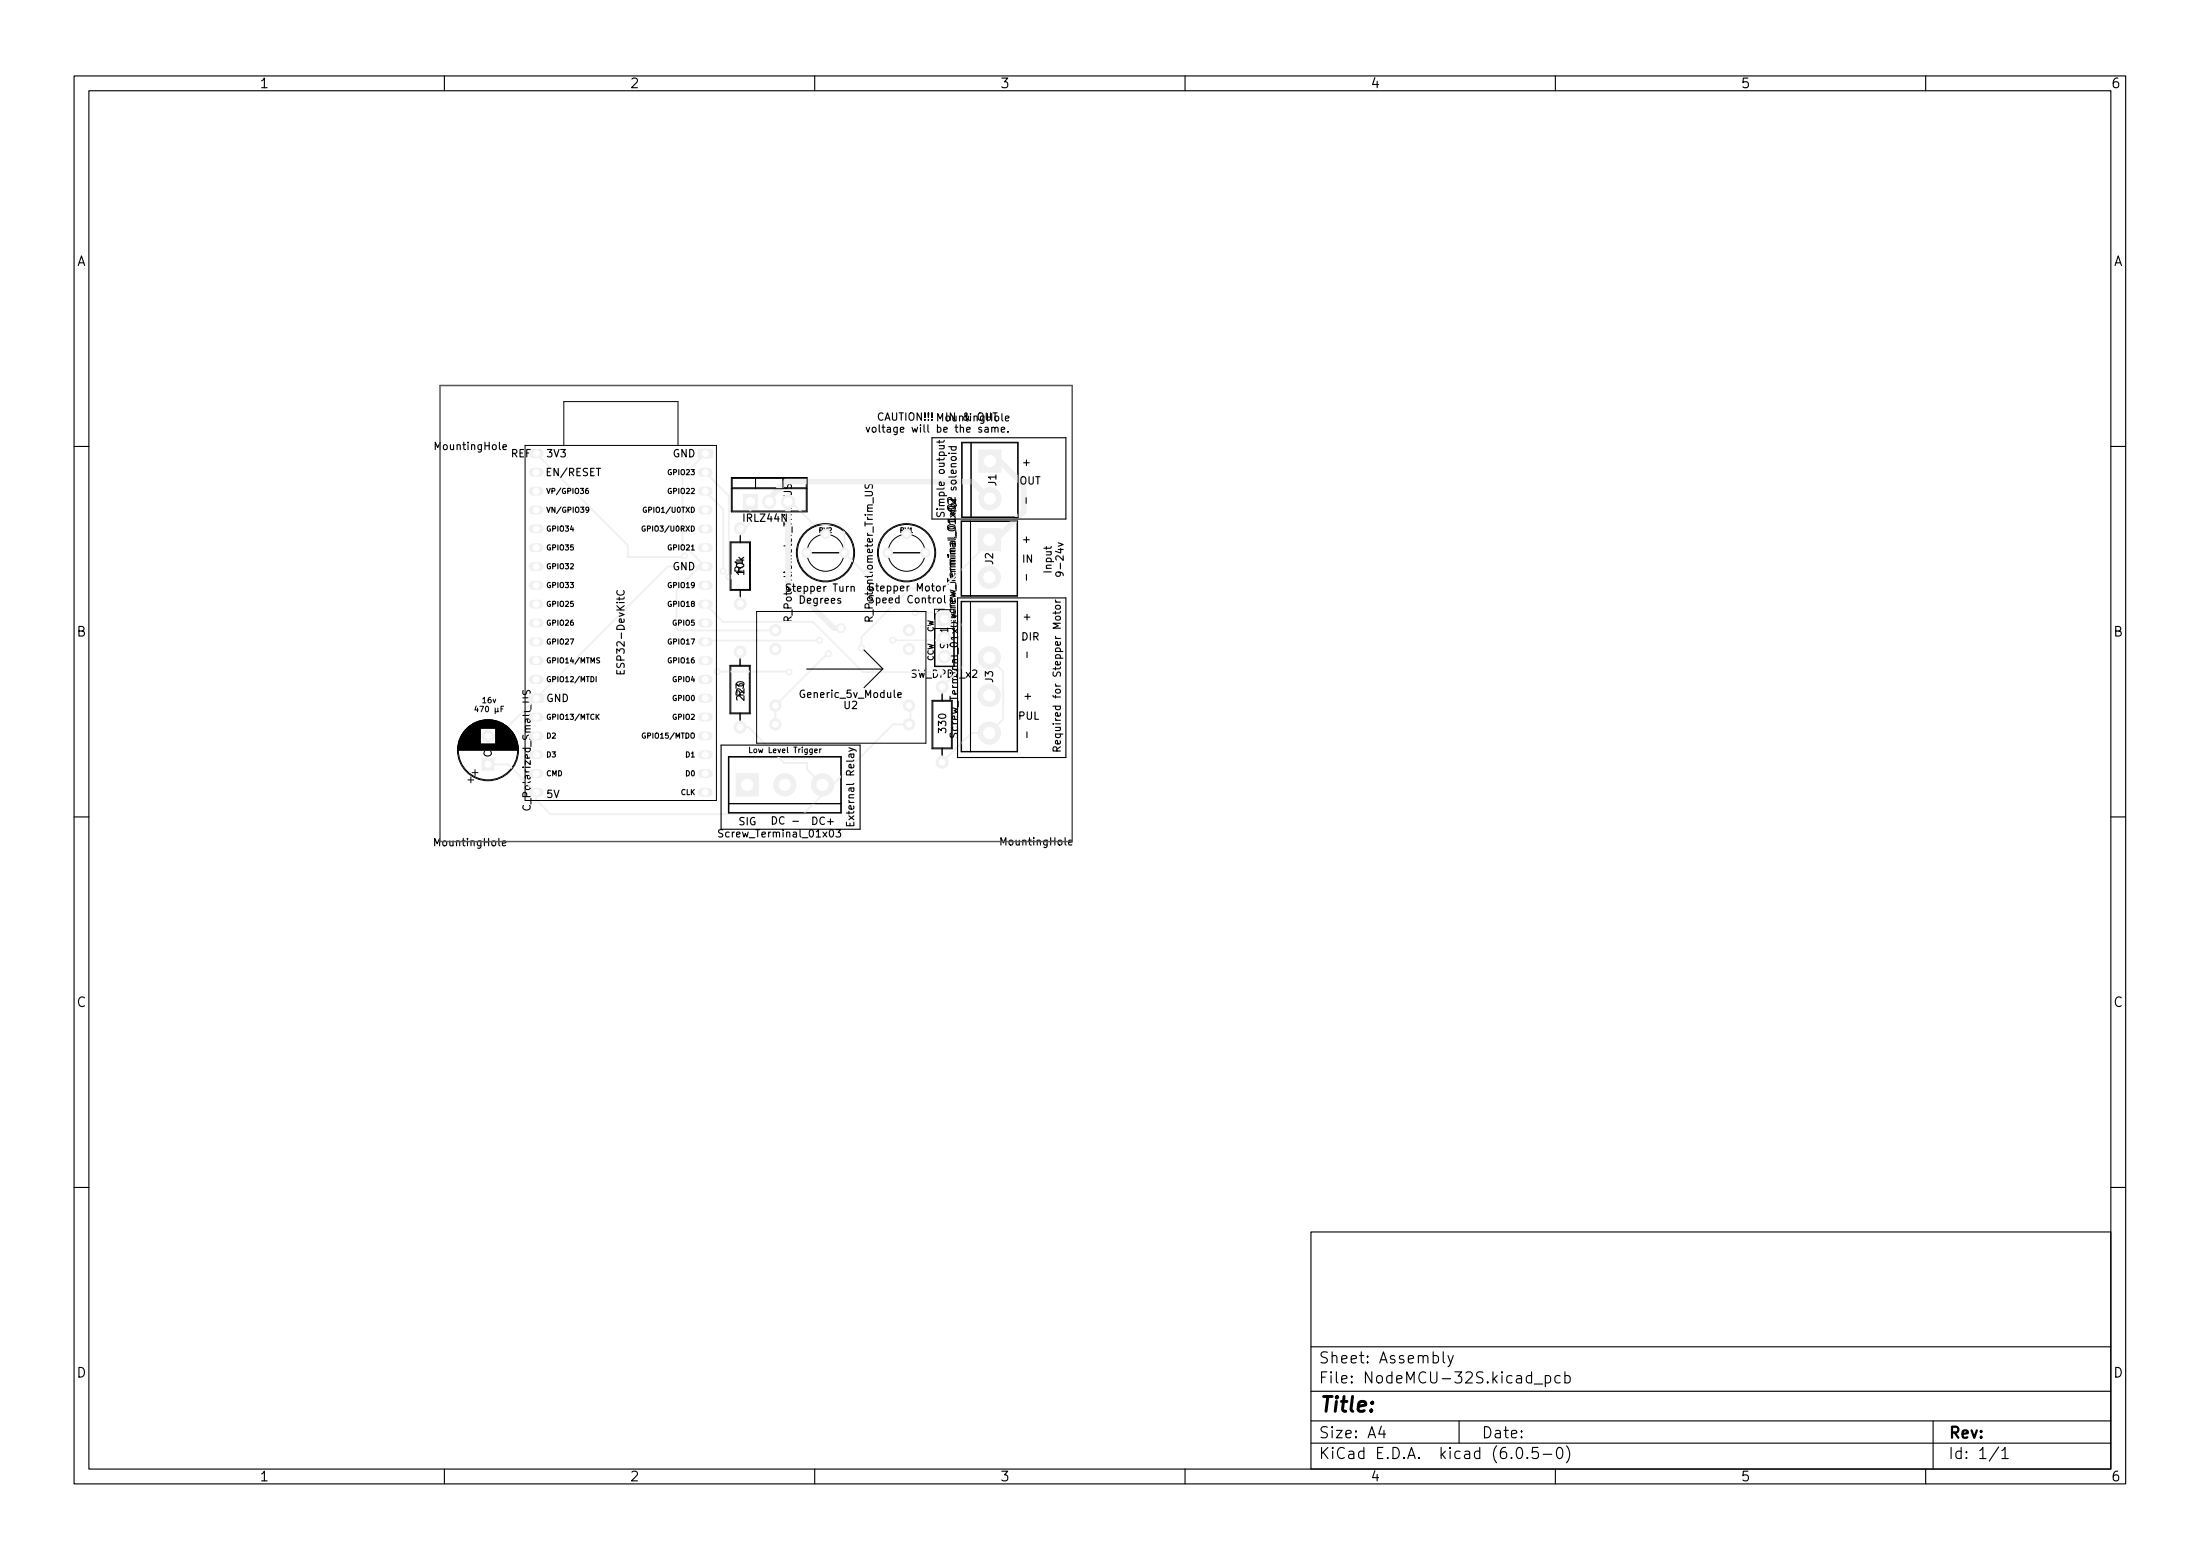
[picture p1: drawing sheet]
<svg xmlns="http://www.w3.org/2000/svg" width="297mm" height="210mm" viewBox="0 0 297 210" stroke-linecap="round" stroke-linejoin="round" font-family="sans-serif">
<g fill="none" stroke="#000" stroke-width=".15">
<path d="M10 10.2h277v190.1h-277zM12 12.2h273v186.1h-273zM60 10.2v2M110 10.2v2M160 10.2v2M210 10.2v2M260 10.2v2M62.8 55.5v1M62.8 56h.6M63.4 55.5v1M63.8 55.6l.4-.1 .2 .3-.7 .7h.7M116.9 57.7l.3 .6 .2-.6"/>
<path d="M117.8 57.8l.1-.1 .3 .1 .1 .3-.1 .2h-.3l-.1-.1zM119.2 55.8a.47 .47 0 0 0-.6 .3 .47 .47 0 0 0 .4 .6l.2-.1M125.8 59.1h18.1v10.9h-18.1zM126.8 59.4v.4M127.5 59.4l-.2 .3h-.8M135.2 58l.5-.1-.1-.2h-.3l-.1 .1v.5h.4M136.1 58.2v.1M139.1 56h.6M139.1 55.5v1M139.7 55.5v1M140.4 55.5l-.3 .7h.6M140.6 55.8v.7"/>
<path d="M10 60.2h2M73.9 63.7h.3M74.4 63.2h-.5v1h.5M79.4 65.9h-.2l-.1 .2v.4l.1 .1 .2-.1v-.3h-.2l-.1 .1M79.5 68.7l-.1 .2-.2-.1-.1-.3 .3-.1 .1 .2v.4l-.1 .1h-.2M83.4 79.7a.47 .47 0 0 0 .3 .7 .47 .47 0 0 0 .6-.5l-.1-.2M87.1 71a.32 .32 0 0 0-.4 .3 .32 .32 0 0 0 .4 .3v-.2h-.1M87.2 68.5a.32 .32 0 0 0-.4 .3 .32 .32 0 0 0 .5 .3v-.3h-.2M105.9 65.3l-.1 .4 .2 .2 .3-.1 .2-.4h.3v.1v.4M116.8 65.3v.4l.2 .2 .2-.1 .2-.4h.3l.1 .1-.1 .4M126.5 69.1v.4l.1 .2h.3l.2-.5 .2-.1 .2 .2-.1 .4M127.7 79.1l-.3 .2"/>
<path d="M142.9 73.2l.6 .3-.6 .2M143 77.2l.2 .2v.2l-.2 .2-.4-.1-.1-.3 .1-.2a.66 .66 0 0 1 .9 .3v.2M285 60.2h2M70.6 93.2v.4l.1 .1h.3l.2-.4 .2-.1 .2 .2-.1 .3M79.8 91.3a.35 .35 0 0 1 .4 .4 .35 .35 0 0 1-.4 .3zM80.5 91.3v.7M80.6 96.7l.3 .4M80.9 96.4l-.4 .4M81 88.8h-.4a.29 .29 0 0 0 .3 .4v.2h-.3M83.3 90.5v.4h1v-.4M83.8 90.6v.3M87.1 99a.32 .32 0 0 0-.4 .3 .32 .32 0 0 0 .4 .3v-.3h-.1"/>
<path d="M100.5 93.9v.6l-.8-.6-.2 .2v.4M106.4 83.8l-.1-.5-.1-.1-.3 .1-.1 .1v.4h1M108.9 90.3h10.2M116.7 87.7l2.5 2.6-2.5 2.5M117.3 83.8v-.5l-.2-.1-.2 .1-.1 .1v.4h1M128.3 99v.3l.2 .2 .2-.1 .2-.4h.3l.1 .1-.1 .4M129.3 80.7h14.6v21.5h-14.6zM142.5 81l.2 .3M142.5 81.3h.7M142.6 81.7h.5l.1 .2-.1 .2-.1 .1h-.4l-.1-.2zM10 110.2h2M62.7 108.9v1"/>
<path d="M62.7 109.4h.6M63.3 108.9v1M63.7 108.9h.6l-.3 .4 .2 .1v.5h-.1h-.4M70.7 108.7a.47 .47 0 0 0 .3 .7 .47 .47 0 0 0 .6-.5l-.1-.2M97.4 100.6h18.7v11.3h-18.7zM97.6 112h-.4l-.1 .1v.2l.4 .2 .1 .3-.2 .2-.4-.1M105.6 105.4v.7a.32 .32 0 0 1-.3 .3M106.6 105.4h-.5v.4l.1-.1 .3 .1 .1 .1v.4l-.2 .1-.3-.1M112.9 112h.6l-.3 .3 .2 .1v.5l-.1 .1-.4-.1M114.3 111v.4h1v-.4M114.6 100.9l.9 .3 .1 .2M114.8 111.1v.3"/>
<path d="M139.2 108.8v1M139.2 109.3h.5M139.7 108.8v1M140.2 109.1l.3-.3v1M140.2 109.8h.5M142.7 101.4v-.5l-.2-.1h-.2l-.1 .2v.4h1M143.2 100.8l-.5 .3M285 110.2h2M10 160.2h2M177 166.3h108v32h-108zM285 160.2h2M60 198.3v2"/>
<path d="M110 198.3v2M160 198.3v2M177 194.8h108M177 191.8h108M177 187.8h108M177 181.8h108M186.5 192.5l-.4 1h1M186.9 193v1M194.9 182.4v1.3l.2 .2M195.5 182.9l.4 1M196.2 182.9l-.5 1.4-.2 .1M197 191.8v3"/>
<path d="M204.9 195.4a.36 .36 0 0 1 .6 .2 .77 .77 0 0 1-.4 1.2 1 1 0 0 1-.2-1.4zM206.2 196.7l.1 .1h-.1h-.1l.1-.1v.1M207.1 186.8h1.2M207.6 195.3h-.7v.7l.2-.1 .5 .1 .1 .2-.1 .5-.2 .1h-.3l-.2-.1M208.4 196.3h1.1M208.6 185.7l.5-.1 .3 .3v.4l-.2 .3h-.1h-.5M208.6 185.6v1.5M210 198.3v2M210.4 195.4a.36 .36 0 0 1 .5 .2 .77 .77 0 0 1-.4 1.2 1 1 0 0 1-.1-1.4zM210.6 185.7l-.4-.1-.3 .3v.4l.2 .3h.1h.4M211.3 185.7l.4-.1 .3 .3v.4l-.1 .3h-.2h-.4M211.3 185.1v1.5"/>
<path d="M211.5 195.1a1.72 1.72 0 0 1 0 2.3M260 198.3v2M261 191.8v6.5M269.9 195.3l-1.3 1.9M270.3 195.8l.4-.5v1.5M270.3 196.8h.8"/>
</g>
<g fill="none" stroke="#000" stroke-width=".14">
<path d="M129.8 59.7h7.7v10.1h-7.7zM129.9 59.8h7.5v10h-7.5zM131.1 59.7v10.1M70.9 60.1h25.8v47.9h-25.8zM76.1 60.1v-5.9h15.4v5.9M98.6 73.1h2.7v6.6h-2.7zM98.7 73.2h2.5v6.3h-2.5zM98.7 66h10.3M98.7 64.4h10.3v4.7h-10.3zM98.9 64.6h10v4.4h-10zM98.9 65.8h10M99.9 71.3v1.9"/>
<path d="M99.9 79.5v2M102 64.4v1.6M105.7 64.4v1.6M109 74.6h4.9M119.9 74.6h5M129.8 70.3h7.6v10.2h-7.6zM129.8 70.4h7.5v10h-7.5zM131 70.3v10.2M62 100h2.8M62 99.9h2.8M62.1 99.8h2.7M62.1 99.7h2.7"/>
<path d="M62.1 99.6h2.7M62.2 99.6h2.6M62.2 99.5h2.6M62.2 99.4h2.6M62.3 99.4h2.5M62.3 99.3h2.5M62.3 99.2h2.5M62.4 99.2h2.4M62.4 99.1h2.4M62.4 99h2.4M62.5 99h2.3M62.5 98.9h2.3"/>
<path d="M62.6 98.8h2.2M62.7 98.7h2.1M62.7 98.6h2.1M62.8 98.6h2M62.8 98.5h2M62.9 98.5h1.9M62.9 98.4h1.9M63 98.4h1.8M63 98.3h1.8M63.1 98.3h5.6M63.1 98.2h5.6M63.1 98.2h5.5"/>
<path d="M63.2 98.2h5.4M63.2 98.1h5.3M63.3 98.1h5.2M63.3 98h5.1M63.4 98h5M63.4 98h4.9M63.5 97.9h4.8M63.5 97.9h4.7M63.6 97.8h4.6M63.7 97.8h4.4M63.8 97.7h4.2M63.9 97.7h4"/>
<path d="M63.9 97.6h4M64 97.6h3.8M64.1 97.6h3.6M64.2 97.5h3.4M64.2 97.5h3.3M64.3 97.4h3.1M64.4 97.4h2.9M64.5 97.4h2.7M64.7 97.3h2.4M64.8 97.3h2.2M64.9 97.2h1.9M65.1 97.2h1.6"/>
<path d="M65.4 97.2h1M66.9 99.1h2.5M66.9 99.6h2.7M66.9 98.4h1.9M66.9 99.2h2.5M66.9 98.5h2M66.9 99.9h2.8M66.9 99h2.4M66.9 99.8h2.8M66.9 99.3h2.6M66.9 99.4h2.6M66.9 98.4h2"/>
<path d="M66.9 98.3h1.9M66.9 99.4h2.7M66.9 98.8h2.3M66.9 99.5h2.7M66.9 99.9h2.9M66.9 98.9h2.3M66.9 98.8h2.2M66.9 98.7h2.2M66.9 98.6h2.1M66.9 98.9h2.4M66.9 99.7h2.8M66.9 100h2.9"/>
<path d="M98.6 89.8h2.7v6.5h-2.7zM98.7 89.9h2.5v6.3h-2.5zM99.9 88v1.9M99.9 96.2v1.9M102.2 82.5h22.8v17.8h-22.8zM125.8 94.5h2.8v6.6h-2.8zM126 94.6h2.5v6.3h-2.5zM126.2 84.8h2.6v5.2h-2.6zM126.9 82.3h1.9v7.6h-2.6v-7zM127.2 92.7v1.9M127.5 82.2h-1.3v1.3M129.8 81.1h7.6v20.4h-7.6z"/>
<path d="M129.8 81.2h7.5v20.2h-7.5v-20.1M131 81.1v20.4M61.8 101.2h8.2M61.8 101.1h8.2M61.8 101h8.2M61.8 100.9h8.2M61.8 100.8h8.1M61.8 100.7h8.1M61.9 100.6h8M61.9 100.5h8M61.9 100.4h8M61.9 100.4h2.9"/>
<path d="M61.9 100.3h2.9M61.9 100.2h2.9M62 100.2h2.8M62 100.1h2.8M63.2 105.3h.8M63.6 104.9v.8M63.7 104.3h.8M64.1 103.9v.8M66.9 100.2h2.9M66.9 100.4h3M66.9 100.3h3M66.9 100.1h2.9"/>
<path d="M98.3 108.5h15.3M98.3 102.1h15.3v7.6h-15.3zM98.4 102.2h15.1v7.5h-15.1zM101.2 100.8v.8h.4M110.9 101.1l-.2 .1M127.2 100.9v2"/>
<circle cx="111.5" cy="74.6" r="2.5"/>
<circle cx="111.5" cy="74.6" r="3.9"/>
<circle cx="111.5" cy="74.6" r="3.8"/>
<circle cx="122.4" cy="74.6" r="2.5"/>
<circle cx="122.4" cy="74.6" r="3.9"/>
<circle cx="122.4" cy="74.6" r="3.8"/>
<circle cx="65.9" cy="101.2" r="4.1"/>
<circle cx="65.9" cy="101.2" r="4"/>
</g>
<g fill="#f0f0f0" stroke="#f0f0f0" stroke-width=".14">
<path d="M65.1 102.3h1.6v1.6h-1.6z"/>
<path d="M99.4 104.4h3v3h-3z"/>
<path d="M100.4 66.7h1.9v2h-1.9z"/>
<path d="M132.1 71.3h3v3h-3z"/>
<path d="M132.1 82.2h3v3h-3z"/>
<path d="M71.5 93.7h1.8l.1 .2-.1 .8-.2 .1h-1.6l-.1-.3v-.6z"/>
<path d="M94.4 60.7h1.7l.1 .2v.8l-.3 .1h-1.5l-.2-.3v-.7z"/>
<path d="M132.2 60.7h3v3h-3z"/>
<path d="M126.7 82.7h1.7v1.7h-1.7z"/>
<circle cx="65.9" cy="99.3" r=".8"/>
<circle cx="106" cy="105.9" r="1.5"/>
<circle cx="111" cy="105.9" r="1.5"/>
<circle cx="104.7" cy="85.1" r=".76"/>
<circle cx="104.7" cy="87.6" r=".76"/>
<circle cx="104.7" cy="95.2" r=".76"/>
<circle cx="104.7" cy="97.8" r=".76"/>
<circle cx="122.7" cy="85.1" r=".76"/>
<circle cx="122.7" cy="87.6" r=".76"/>
<circle cx="122.7" cy="97.8" r=".76"/>
<circle cx="122.7" cy="95.2" r=".76"/>
<circle cx="133.6" cy="77.9" r="1.5"/>
<circle cx="127.2" cy="92.7" r=".8"/>
<circle cx="127.2" cy="102.9" r=".8"/>
<circle cx="133.6" cy="88.8" r="1.5"/>
<circle cx="133.6" cy="93.8" r="1.5"/>
<circle cx="133.6" cy="98.9" r="1.5"/>
<circle cx="108.9" cy="74.6" r=".63"/>
<circle cx="111.5" cy="72.1" r=".63"/>
<circle cx="114" cy="74.6" r=".63"/>
<circle cx="119.9" cy="74.6" r=".63"/>
<circle cx="122.4" cy="72.1" r=".63"/>
<circle cx="124.9" cy="74.6" r=".63"/>
<circle cx="99.9" cy="81.5" r=".8"/>
<circle cx="99.9" cy="71.3" r=".8"/>
<circle cx="99.9" cy="98.1" r=".8"/>
<circle cx="99.9" cy="88" r=".8"/>
<circle cx="133.7" cy="67.3" r="1.5"/>
<circle cx="127.5" cy="88.6" r=".85"/>
<circle cx="116.3" cy="87.4" r=".4"/>
<circle cx="111.8" cy="88.2" r=".4"/>
<circle cx="113.5" cy="84.8" r=".6"/>
<circle cx="96.9" cy="90.6" r=".4"/>
<circle cx="106.6" cy="90.7" r=".4"/>
<circle cx="110.6" cy="86.4" r=".4"/>
<circle cx="120.5" cy="86.4" r=".4"/>
<circle cx="97.6" cy="77.1" r=".4"/>
<circle cx="92.4" cy="75" r=".4"/>
<circle cx="98.4" cy="77.8" r=".4"/>
<circle cx="123.5" cy="82.7" r=".4"/>
</g>
<path d="M103.9 67.7v.1" fill="none" stroke="#f0f0f0" stroke-width="1.9"/>
<g fill="none" stroke="#f0f0f0" stroke-width="1.2">
<path d="M72 63.8h.8M72 66.3h.8M72 68.8h.8M72 71.4h.8M72 73.9h.8M72 76.5h.8M72 79h.8M94.8 63.8h.8M94.8 66.3h.8M94.8 68.8h.8M94.8 71.4h.8M94.8 73.9h.8"/>
<path d="M94.8 76.5h.8M94.8 79h.8M72 81.5h.8M72 84.1h.8M72 86.6h.8M72 89.2h.8M72 91.7h.8M72 96.8h.8M72 99.3h.8M94.8 81.5h.8M94.8 84.1h.8M94.8 86.6h.8"/>
<path d="M94.8 89.2h.8M94.8 91.7h.8M94.8 96.8h.8M94.8 99.3h.8M94.8 94.2h.8M72 101.9h.8M72 104.4h.8M72 106.9h.8M94.8 104.4h.8M94.8 106.9h.8M94.8 101.9h.8"/>
</g>
<path d="M106.4 67.7v10.9l6.2 6.2h.9M130.9 65h-24.8l-1.7 1.7M131.3 65l2.3 2.3M133.6 62.2h1.4l3.2 3.3v3.5l-3.8 3.8h-.8" fill="none" stroke="#f0f0f0" stroke-width=".75"/>
<g fill="none" stroke="#f0f0f0" stroke-width=".25">
<path d="M72.4 61.2l12.4 12.4v1.6h7.4l.2-.2M94.5 76.5l-3.2 3.1v5.2l.3 .3h13.1M95.2 61.2l-3 3.1v9.1l3 3.1h-5l-22.9 22.8h-1.4M95.2 66.3l2.4 2.4v8.4M95.2 63.8l3.2 3.1v10.9M95.2 63.8h.1M98.4 77.8h.1M101.3 67.7v2.9l-.8 .7M104.4 66.7v1M106.8 67.7l3 3h3.3l.9 .9v3l2.7 2.7M133.2 73.5l-5.9 5.9h-4.4l-6.6 6.6v1.4M95.2 81.5l2.4 2.4h12.1l6.8 6.8h10.5"/>
<path d="M96.9 90.6h9.6l.1 .1M99.9 98.1h1.2l4.8 4.9h3.1v.8l2 2.1M110.6 86.4l-15.2 .1-.2 .1M111.8 88.2h-.1l-7 7v2.6M120.5 86.4h6.7M122.5 95.2l.4 .5v1.6l-.4 .5h-1.9l-12.1 12.1h-34.2l-1.9-2v-1l-3.8-3.8h-2.7M123.5 82.7h3.2l.9 .8M127.5 83.5h1.6M130 84.4v5.5l-2.8 2.8M133.6 88.8l1.9 1.8v6.5l-1.9 1.8h-2.5l-3.9 4"/>
</g>
<g fill="#fff" stroke="#fff" stroke-width=".14">
<circle cx="116.3" cy="87.4" r=".2"/>
<circle cx="111.8" cy="88.2" r=".2"/>
<circle cx="113.5" cy="84.8" r=".37"/>
<circle cx="96.9" cy="90.6" r=".2"/>
<circle cx="106.6" cy="90.7" r=".2"/>
<circle cx="110.6" cy="86.4" r=".2"/>
<circle cx="120.5" cy="86.4" r=".2"/>
<circle cx="97.6" cy="77.1" r=".2"/>
<circle cx="92.4" cy="75" r=".2"/>
<circle cx="98.4" cy="77.8" r=".2"/>
<circle cx="123.5" cy="82.7" r=".2"/>
<circle cx="65.9" cy="103.1" r=".4"/>
<circle cx="65.9" cy="99.3" r=".4"/>
<circle cx="100.9" cy="105.9" r=".76"/>
<circle cx="106" cy="105.9" r=".76"/>
<circle cx="111" cy="105.9" r=".76"/>
<circle cx="101.3" cy="67.7" r=".55"/>
<circle cx="103.9" cy="67.7" r=".55"/>
<circle cx="104.7" cy="85.1" r=".38"/>
<circle cx="104.7" cy="87.6" r=".38"/>
<circle cx="104.7" cy="95.2" r=".38"/>
<circle cx="104.7" cy="97.8" r=".38"/>
<circle cx="122.7" cy="85.1" r=".38"/>
<circle cx="122.7" cy="87.6" r=".38"/>
<circle cx="122.7" cy="97.8" r=".38"/>
<circle cx="122.7" cy="95.2" r=".38"/>
<circle cx="133.6" cy="72.8" r=".76"/>
<circle cx="133.6" cy="77.9" r=".76"/>
<circle cx="63.6" cy="56" r="1.6"/>
<circle cx="127.2" cy="92.7" r=".4"/>
<circle cx="127.2" cy="102.9" r=".4"/>
<circle cx="133.6" cy="83.7" r=".76"/>
<circle cx="133.6" cy="88.8" r=".76"/>
<circle cx="133.6" cy="93.8" r=".76"/>
<circle cx="133.6" cy="98.9" r=".76"/>
<circle cx="139.9" cy="109.4" r="1.6"/>
<circle cx="108.9" cy="74.6" r=".35"/>
<circle cx="111.5" cy="72.1" r=".35"/>
<circle cx="114" cy="74.6" r=".35"/>
<circle cx="119.9" cy="74.6" r=".35"/>
<circle cx="122.4" cy="72.1" r=".35"/>
<circle cx="124.9" cy="74.6" r=".35"/>
<circle cx="72.4" cy="63.8" r=".4"/>
<circle cx="72.4" cy="66.3" r=".4"/>
<circle cx="72.4" cy="68.8" r=".4"/>
<circle cx="72.4" cy="71.4" r=".4"/>
<circle cx="72.4" cy="73.9" r=".4"/>
<circle cx="72.4" cy="76.5" r=".4"/>
<circle cx="72.4" cy="79" r=".4"/>
<circle cx="72.4" cy="81.5" r=".4"/>
<circle cx="72.4" cy="84.1" r=".4"/>
<circle cx="72.4" cy="86.6" r=".4"/>
<circle cx="72.4" cy="89.2" r=".4"/>
<circle cx="72.4" cy="91.7" r=".4"/>
<circle cx="72.4" cy="94.2" r=".4"/>
<circle cx="72.4" cy="96.8" r=".4"/>
<circle cx="72.4" cy="99.3" r=".4"/>
<circle cx="72.4" cy="101.9" r=".4"/>
<circle cx="72.4" cy="104.4" r=".4"/>
<circle cx="72.4" cy="106.9" r=".4"/>
<circle cx="95.2" cy="106.9" r=".4"/>
<circle cx="95.2" cy="104.4" r=".4"/>
<circle cx="95.2" cy="101.9" r=".4"/>
<circle cx="95.2" cy="99.3" r=".4"/>
<circle cx="95.2" cy="96.8" r=".4"/>
<circle cx="95.2" cy="94.2" r=".4"/>
<circle cx="95.2" cy="91.7" r=".4"/>
<circle cx="95.2" cy="89.2" r=".4"/>
<circle cx="95.2" cy="86.6" r=".4"/>
<circle cx="95.2" cy="84.1" r=".4"/>
<circle cx="95.2" cy="81.5" r=".4"/>
<circle cx="95.2" cy="79" r=".4"/>
<circle cx="95.2" cy="76.5" r=".4"/>
<circle cx="95.2" cy="73.9" r=".4"/>
<circle cx="95.2" cy="71.4" r=".4"/>
<circle cx="95.2" cy="68.8" r=".4"/>
<circle cx="95.2" cy="66.3" r=".4"/>
<circle cx="95.2" cy="63.8" r=".4"/>
<circle cx="95.2" cy="61.2" r=".4"/>
<circle cx="99.9" cy="81.5" r=".4"/>
<circle cx="99.9" cy="71.3" r=".4"/>
<circle cx="99.9" cy="98.1" r=".4"/>
<circle cx="99.9" cy="88" r=".4"/>
<circle cx="133.7" cy="62.2" r=".76"/>
<circle cx="133.7" cy="67.3" r=".76"/>
<circle cx="63.5" cy="109.5" r="1.6"/>
<circle cx="139.9" cy="56.1" r="1.6"/>
<circle cx="127.5" cy="83.6" r=".5"/>
<circle cx="127.5" cy="88.6" r=".5"/>
</g>
<path d="M59.4 52h85.4v61.6h-85.4z" fill="none" stroke="#575757" stroke-width=".2"/>
<text font-size="2.8" x="178" y="190.6">Title:</text>
<g font-size="2.1">
<text x="178" y="184">Sheet: Assembly</text>
<text x="178" y="186.7">File: NodeMCU-32S.kicad_pcb</text>
<text x="178" y="196.9">KiCad E.D.A. kicad (6.0.5-0)</text>
<text x="178" y="194.1">Size: A4</text>
<text x="200" y="194.1">Date:</text>
<text x="263" y="194.1">Rev:</text>
<text x="263" y="196.9">Id: 1/1</text>
</g>
<g font-size="1.8">
<text x="35" y="11.9">1</text>
<text x="85" y="11.9">2</text>
<text x="135" y="11.9">3</text>
<text x="185" y="11.9">4</text>
<text x="235" y="11.9">5</text>
<text x="285" y="11.9">6</text>
<text x="10.3" y="35.9">A</text>
<text x="285.3" y="35.9">A</text>
<text x="10.3" y="85.9">B</text>
<text x="285.3" y="85.9">B</text>
<text x="10.3" y="135.9">C</text>
<text x="285.3" y="135.9">C</text>
<text x="10.3" y="185.9">D</text>
<text x="285.3" y="185.9">D</text>
<text x="35" y="199.9">1</text>
<text x="85" y="199.9">2</text>
<text x="135" y="199.9">3</text>
<text x="185" y="199.9">4</text>
<text x="235" y="199.9">5</text>
<text x="285" y="199.9">6</text>
</g>
<g font-size="1.4">
<text x="118.4" y="58.4">voltage will be the same.</text>
<text x="119.3" y="56.8">CAUTION!!! IN &amp; OUT</text>
<text x="126.8" y="56.9">MountingHole</text>
<text x="58.9" y="60.7">MountingHole</text>
<text x="69.2" y="61.7">REF** 3V3</text>
<text x="74.3" y="64.2">EN/RESET</text>
<text x="90.9" y="61.7">GND</text>
<text x="134.5" y="65.5" transform="rotate(-90 134.5 65.5)">J1</text>
<text x="137.6" y="65.4">OUT</text>
<text x="138.2" y="62" transform="rotate(90 138.2 62)">+</text>
<text x="100.5" y="70.4">IRLZ44N</text>
<text x="127.5" y="69.3" transform="rotate(-90 127.5 69.3)">Simple output</text>
<text x="138.1" y="67.3" transform="rotate(90 138.1 67.3)">-</text>
<text x="90.9" y="77">GND</text>
<text x="100.3" y="77.2" transform="rotate(-90 100.3 77.2)">R1</text>
<text x="100.5" y="77.5" transform="rotate(-90 100.5 77.5)">10k</text>
<text x="134.1" y="76.2" transform="rotate(-90 134.1 76.2)">J2</text>
<text x="138.1" y="75.9">IN</text>
<text x="138.2" y="72.4" transform="rotate(90 138.2 72.4)">+</text>
<text x="138.2" y="77.7" transform="rotate(90 138.2 77.7)">-</text>
<text x="142" y="77.2" transform="rotate(-90 142 77.2)">Input</text>
<text x="143.6" y="77.3" transform="rotate(-90 143.6 77.3)">9-24v</text>
<text x="106.4" y="79.9">Stepper Turn</text>
<text x="108" y="81.5">Degrees</text>
<text x="117.7" y="81.4">Speed Control</text>
<text x="117.8" y="79.8">Stepper Motor</text>
<text x="129" y="83" transform="rotate(-90 129 83)">Screw_Terminal_01x02</text>
<text x="139.1" y="83.7" transform="rotate(-90 139.1 83.7)">+</text>
<text x="137.9" y="86.4">DIR</text>
<text x="139.1" y="88.6" transform="rotate(-90 139.1 88.6)">-</text>
<text x="73.7" y="94.7">GND</text>
<text x="84.3" y="90.4" transform="rotate(-90 84.3 90.4)">ESP32-DevKitC</text>
<text x="100.4" y="93.9" transform="rotate(-90 100.4 93.9)">R3</text>
<text x="108.3" y="94.2">Generic_5v_Module</text>
<text x="114" y="95.7">U2</text>
<text x="134.1" y="92.1" transform="rotate(-90 134.1 92.1)">J3</text>
<text x="139.2" y="94.4" transform="rotate(-90 139.2 94.4)">+</text>
<text x="127.8" y="98.8" transform="rotate(-90 127.8 98.8)">330</text>
<text x="129.3" y="99" transform="rotate(-90 129.3 99)">Screw_Terminal_01x04 Screw_Terminal_01x02for solenoid</text>
<text x="137.5" y="97.1">PUL</text>
<text x="139.1" y="99.4" transform="rotate(-90 139.1 99.4)">-</text>
<text x="143.2" y="100.3" transform="rotate(-90 143.2 100.3)">Required for Stepper Motor</text>
<text x="66.4" y="102.1" transform="rotate(-90 66.4 102.1)">C1</text>
<text x="73.7" y="107.7">5V</text>
<text x="71.6" y="108.8" transform="rotate(-90 71.6 108.8)">C_Polarized_Small_US</text>
<text x="97.6" y="113">Screw_Terminal_01x03</text>
<text x="99.7" y="111.4">SIG</text>
<text x="104.6" y="111.3">DC -</text>
<text x="109.7" y="111.3">DC+</text>
<text x="115.3" y="111" transform="rotate(-90 115.3 111)">External Relay</text>
<text x="58.8" y="114.2">MountingHole</text>
<text x="135.3" y="114.1">MountingHole</text>
</g>
<g font-size="1.4" fill="#fff">
<text x="106.9" y="83.4" transform="rotate(-90 106.9 83.4)">R_Potentiometer_Trim_US</text>
<text x="117.8" y="83.4" transform="rotate(-90 117.8 83.4)">R_Potentiometer_Trim_US</text>
<text x="128" y="87.6" transform="rotate(-90 128 87.6)">SW1</text>
<text x="122.9" y="91.5">SW_DPDT_x2</text>
</g>
<g font-size="1">
<text x="90.5" y="64.1">GPIO23</text>
<text x="73.7" y="66.6">VP/GPIO36</text>
<text x="73.7" y="71.7">GPIO34</text>
<text x="73.7" y="69.2">VN/GPIO39</text>
<text x="87.4" y="71.7">GPIO3/U0RXD</text>
<text x="87.5" y="69.2">GPIO1/U0TXD</text>
<text x="90.5" y="66.6">GPIO22</text>
<text x="73.7" y="74.3">GPIO35</text>
<text x="73.7" y="76.8">GPIO32</text>
<text x="90.5" y="74.3">GPIO21</text>
<text x="73.7" y="79.3">GPIO33</text>
<text x="73.7" y="81.9">GPIO25</text>
<text x="90.5" y="81.9">GPIO18</text>
<text x="90.5" y="79.3">GPIO19</text>
<text x="73.7" y="84.4">GPIO26</text>
<text x="73.7" y="89.5">GPIO14/MTMS</text>
<text x="73.7" y="87">GPIO27</text>
<text x="90.5" y="87">GPIO17</text>
<text x="90.5" y="89.5">GPIO16</text>
<text x="91" y="84.4">GPIO5</text>
<text x="126.1" y="89.3" transform="rotate(-90 126.1 89.3)">CCW</text>
<text x="126.1" y="85.3" transform="rotate(-90 126.1 85.3)">CW</text>
<text x="65.2" y="94.9">16v</text>
<text x="73.7" y="92">GPIO12/MTDI</text>
<text x="91" y="92">GPIO4</text>
<text x="91" y="94.6">GPIO0</text>
<text x="64.4" y="96.1">470 µF</text>
<text x="73.7" y="99.7">D2</text>
<text x="73.7" y="97.1">GPIO13/MTCK</text>
<text x="87.3" y="99.7">GPIO15/MTDO</text>
<text x="91" y="97.1">GPIO2</text>
<text x="101.5" y="101.6">Low Level Trigger</text>
<text x="73.7" y="104.7">CMD</text>
<text x="73.7" y="102.2">D3</text>
<text x="92" y="107.3">CLK</text>
<text x="92.7" y="102.2">D1</text>
<text x="92.7" y="104.7">D0</text>
</g>
<g font-size=".9">
<text x="110.6" y="71.9">RV2</text>
<text x="121.5" y="71.9">RV1</text>
</g>
</svg>
